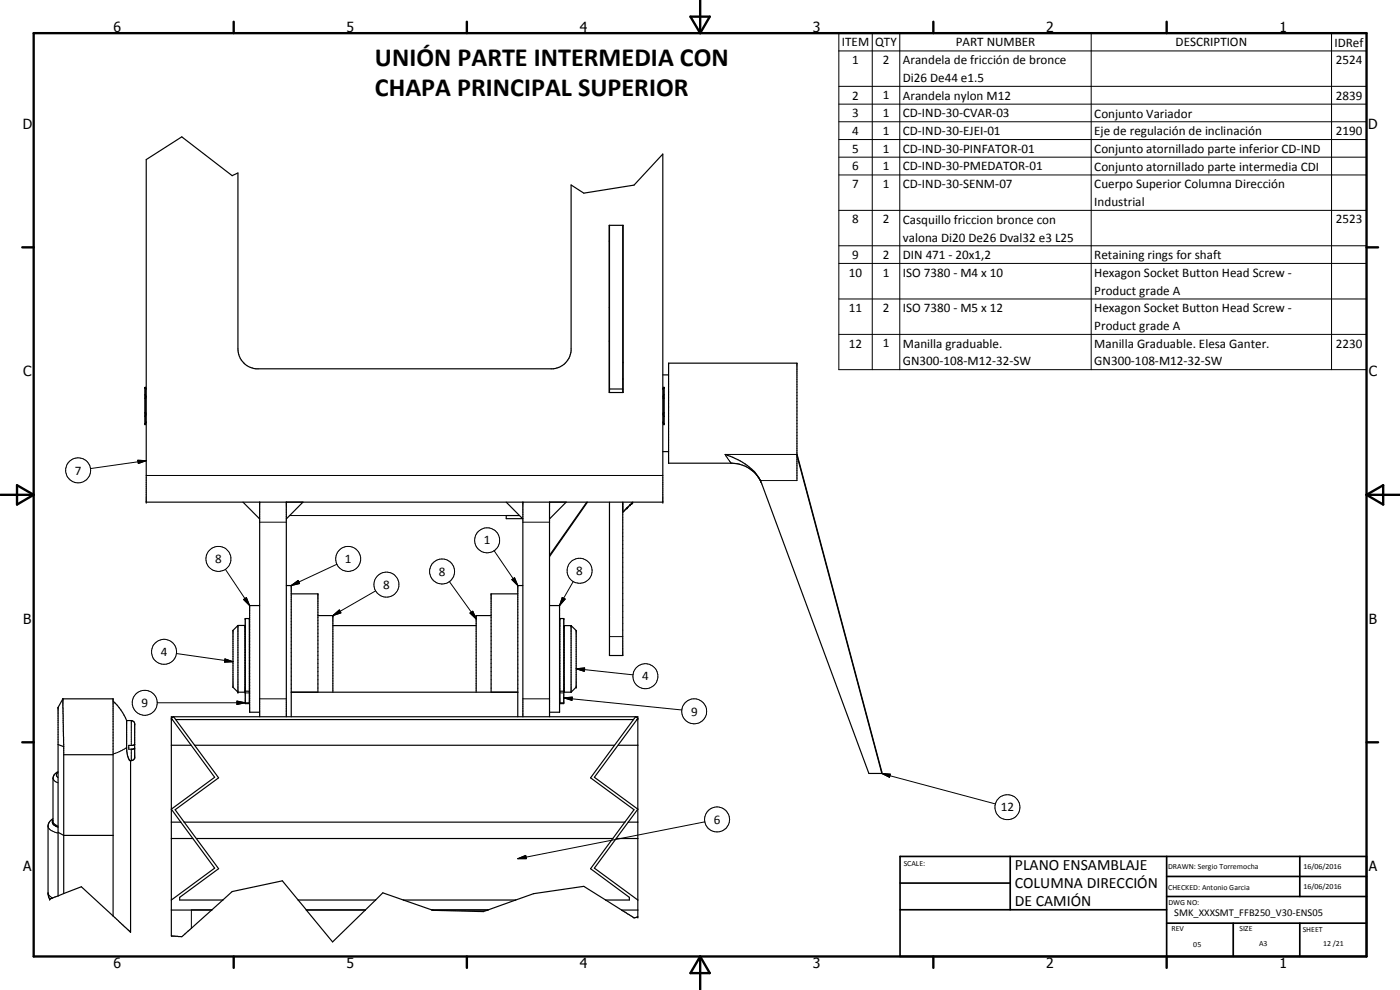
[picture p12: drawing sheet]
<svg xmlns="http://www.w3.org/2000/svg" width="420mm" height="297mm" viewBox="0 0 420 297" stroke-linecap="round" stroke-linejoin="round" font-family="sans-serif">
<g fill="none" stroke="#000" stroke-width=".35">
<path d="M43.9 47.9l10.7-6.8 15.1 11.6 1.7-.8v52.8a6.1 6.1 0 0 0 5.4 6h89.2a6 6 0 0 0 5.4-5.4v-49.8l3.8 2.5 15.1-2.5 8.6-9.3v104.5h-155zM182.8 67.6h4.2v50.2h-4.2zM182.8 72.3h.1M182.9 67.6v50.2M186.9 67.6v50.2M182.8 92.3h.1M43.5 118.4h.1M43.5 119.5h.1M43.6 116.2v2.2M43.6 119.5v4.4M43.6 118.4v.2M43.6 119.3v.2"/>
<path d="M43.6 118.6v.7M43.6 119.3l.3 .1M43.6 118.6l.3 .4M43.9 116.7l-.4-.5v10.9l.4-.4M182.8 102.4h.1M182.9 116.7h4M186.9 108.7l.1 .1M186.9 113.7h.1M198.9 112.5h1.7M199.2 116.2v10.9M199.2 118.6v.7M199.2 119.3v.2"/>
<path d="M199.2 116.2l-.3 .5M199.2 118.6l-.3 .4M199.2 119.3l-.3 .1M199.2 118.4h.1M199.2 116.2v2.2M199.2 119.5v4.4M199.2 119.5h.1M199.2 118.4v.2M43.5 124.9h.1M43.5 123.9h.1M43.6 124.9v2.2M43.6 123.9v.2"/>
<path d="M43.6 124.1v.7M43.6 124.8v.1M43.9 124.4l-.3 .4M43.9 124l-.3 .1M198.9 135.5h1.7M198.9 124l.3 .1M198.9 124.4l.3 .4M198.9 126.7l.3 .4M199.2 124.1v.7M199.2 124.8v.1M199.2 124.9v2.2M199.2 124.9h.1"/>
<path d="M199.2 123.9h.1M199.2 123.9v.2M217.6 136.4a18.2 18.2 0 0 1 10.2 7M239.2 136.7l25.5 95.4M239.2 136.2l25.5 95.9M72.9 150.7l5 5M77.9 150.7v64.4M85.9 150.7v64.4M90.9 150.7l-5 5M151.9 150.7l5 5M155.9 154.7h-4v.9h4.9M156.9 150.7v64.4"/>
<path d="M164.9 150.7v64.4M169.9 150.7l-5 5M176.1 150.7l-11.2 15.9M176.3 150.7l-11.4 16.3M182.9 150.7v46h4v-43l3-3M186.9 150.7v2.9M227.8 143.4l.8 1.8 32.2 86.9h3.9M227.8 143.5a9.9 9.9 0 0 0-8-4.5h-19.2v-30h38.6v35.2M227.8 143.5l.4 .8M228.2 144.3l.1 .1M228.2 144.3h.1M85.9 175.7h1.5v39.4"/>
<path d="M87.4 178.2h8v29.5M155.4 178.2h-8v29.5M156.9 175.7h-1.5v39.4M71.4 187.7h2.1v20h-2.1M71.4 187.7v20M71.4 187.7l-1.5 1.4v17.1l1.5 1.5M73.5 188.2h.1M73.6 185.6h1.2v25.5h-1.2zM74.8 187.7h.1M77.9 181.7h-3v32h3M95.4 184.7h4.5v23M99.9 187.7h43"/>
<path d="M147.4 184.7h-4.5v23M164.9 181.7h3v32h-3M167.9 187.7h.1M168 185.6h1.2v25.5h-1.2zM169.2 188.2h.1M171.4 187.7h-2.1v20h2.1M171.4 187.7v20M171.4 187.7l1.5 1.5v17l-1.5 1.5M18.9 209.7h15v65.1M18.9 209.7l-1.5 2.6v56.5M18.9 209.7l.2 13.7v44.7M33.9 210.4l2.4 2.6 1.7 3.2"/>
<path d="M38 216.2h1.7l.7 .8v10.5a1.01 1.01 0 0 1-1.2 .8 1.01 1.01 0 0 1-.8-1.2l-.4-2.4zM51.4 215.9h.3M51.7 215.9l-.3-.4 .7-.4 .6 .8M51.7 215.9l12.7 17.3-13 9.6 2.9 3.9M52.7 215.9h137.4M52.7 215.9l12.9 17.5-13 9.6 2.7 3.7M73.5 207.2h.1M73.6 207.4h1.2M74.8 207.7h.1M87.4 207.7h68M167.9 207.7h.1M168 207.4h1.2"/>
<path d="M169.2 207.2h.1M190.1 215.9l.6-.8 .7 .4-.2 .4M190.1 215.9l-12.9 17.5 13.1 9.6-2.8 3.7M191.2 215.9h.2M191.2 215.9l-12.8 17.3 13 9.6-2.9 3.9M17.4 223.4l1.7 .6M17.4 231.6l-1.2 .9-.3 1v13M19.1 226.4h14.8M39.2 228.2v51.5l-14.8-13.6-5.3 2M40.4 223.4l-.6 .2h-1.2v1.2h1.2l.6-.3M51.4 223.6h6M58.4 223.6h126"/>
<path d="M185.5 223.6h5.9M15.9 245.7a2.71 2.71 0 0 0-1.5 2v20.7l.5 1.4 2.5-1M17.4 249.7l1.7 1h14.8M51.4 251.6h6.5M51.4 246.7h2.9M54.3 246.7l10.1 13.8-13 9.5M55.3 246.7l10.3 13.9-11.7 8.6v.8h13M55.3 246.7h132.2M58.9 251.6h125M184.9 251.6h6.5M187.5 246.7l-10.3 13.9 11.7 8.6v.8h-7.1M188.5 246.7h2.9"/>
<path d="M188.5 246.7l-10.1 13.8 13 9.5M19.1 268.1l-1.7 .7M63.6 273l-9 8.1-3.2-.3v-65.7h140l-.1 60.1a1.77 1.77 0 0 1-2-.5l-2.7-1.7M63.6 273h-12.2M66.9 270l2.8-2.5 15-3.2 4.8 5.7M66.9 270l-3.4 3M89.5 270l2.5 3M89.5 270h23.2M91.9 273h17.8l-9.9 9.6zM112.7 270l2.2-2.1 14.8 5.1M112.7 270l-3.1 3M121.1 270h33.7"/>
<path d="M129.5 273h17l-1.4 .5zM154.8 270l5.3-1.9 15.1-2.2 11.4 7.1M154.8 270l-8.4 3M186.6 273h4.8"/>
</g>
<g fill="#000">
<circle cx="43.5" cy="116.2" r=".18"/>
<circle cx="43.6" cy="116.2" r=".18"/>
<circle cx="199.2" cy="116.2" r=".18"/>
<circle cx="199.3" cy="116.2" r=".18"/>
<circle cx="43.5" cy="127.1" r=".18"/>
<circle cx="43.6" cy="127.1" r=".18"/>
<circle cx="199.2" cy="127.1" r=".18"/>
<circle cx="199.3" cy="127.1" r=".18"/>
<circle cx="43.9" cy="150.7" r=".18"/>
<circle cx="188.3" cy="152.3" r=".18"/>
<circle cx="189.2" cy="151.4" r=".18"/>
<circle cx="189.6" cy="151" r=".18"/>
<circle cx="189.7" cy="150.9" r=".18"/>
<circle cx="189.9" cy="150.7" r=".18"/>
<circle cx="198.9" cy="150.7" r=".18"/>
<circle cx="228.3" cy="144.4" r=".18"/>
<circle cx="73.6" cy="185.6" r=".18"/>
<circle cx="74.8" cy="185.6" r=".18"/>
<circle cx="99.9" cy="184.7" r=".18"/>
<circle cx="142.9" cy="184.7" r=".18"/>
<circle cx="168" cy="185.6" r=".18"/>
<circle cx="169.2" cy="185.6" r=".18"/>
<circle cx="169.3" cy="187.7" r=".18"/>
<circle cx="171.4" cy="187.7" r=".18"/>
<circle cx="17.4" cy="212.3" r=".18"/>
<circle cx="18.9" cy="209.7" r=".18"/>
<circle cx="40.4" cy="217.2" r=".18"/>
<circle cx="71.4" cy="207.7" r=".18"/>
<circle cx="73.5" cy="207.7" r=".18"/>
<circle cx="172.9" cy="206.2" r=".18"/>
<circle cx="40.4" cy="227.2" r=".18"/>
<circle cx="14.9" cy="269.8" r=".18"/>
<circle cx="191.4" cy="275.1" r=".18"/>
</g>
<g fill="none" stroke="#000" stroke-width=".3">
<path d="M251.7 9.9h158.4v101h-158.4zM251.7 15.3h158.4M261.8 9.9v101M270 9.9v101M327.5 9.9v101M399.6 9.9v101M251.7 25.9h158.4M251.7 31.2h158.4M251.7 36.5h158.4M251.7 41.9h158.4M251.7 47.2h158.4M251.7 52.5h158.4"/>
<path d="M251.7 63.1h158.4M251.7 73.7h158.4M251.7 79h158.4M251.7 89.7h158.4M251.7 100.3h158.4M41.3 138.1l2.6 .1-2.4 .9zM43.9 138.2l-16.7 2.4M239.2 136.4h-21.6l1.8 2.6M43.9 142.7h155M77.9 156.7h8M86.9 154.7h65M156.9 156.7h8"/>
<path d="M228.2 144.2h11M67.6 170.8l7.3 10.9M73.1 179.9l.8-.6 1 2.4zM87.4 175.7l2.1-1.5 .4 .9zM101.1 169.3l-13.7 6.4M112.7 177.3l-12.8 7.4M134.9 174.5l8 11.2M148.3 165.2l7.1 10.5M153.6 173.9l.8-.5 1 2.3zM168.7 179.3l.9 .4-1.7 2zM172 174.5l-4.1 7.2M52.9 196.1l17 2.4"/>
<path d="M67.5 197.7l2.4 .8-2.5 .2zM99.9 184.7l1.9-1.7 .5 .9zM141 183.9l.9-.5 1 2.3zM182.9 191h4M39.4 216.2v7.4M47.2 210.9h27.6M71.1 210.4l2.5 .5-2.5 .5zM73.6 207.9h1.2M77.9 209.7h8M156.9 209.7h8M168 207.9h1.2M168 210.9h1.2"/>
<path d="M169.2 209.4l2.5-.2v.9zM169.2 209.4l35.4 3.6M172.9 200.7l2.6-.3-.2 1zM172.9 200.7l17.1 1.8M15.9 233.5l.4 .7 1.1 .7M17.4 231.8l-.5 .7 .1 .3 .4 .5M38 224.2l-2.2 1.4-1.9 .6M39.4 224.8v3.4M264.7 232.1l2.5 .2-.3 .9zM264.7 232.1l34 9.1M14.4 247.9a2.87 2.87 0 0 0 2.5 2l.5 .1M15.7 246.7l.1 .2"/>
<path d="M15.7 246.9l.2 .4M15.8 246.3l-.1 .4M15.8 246.9l.6 .8M15.9 246.5l.4 .7 1.1 .7M15.9 246.1l-.1 .2M16.2 247.5l.2 .2M16.4 247.7l1 .5M155.4 257.6l2.4-.9 .2 .9zM211.5 246.6l-56.1 11M14.4 267.9l.3 .7 1.1 .9M57.4 273v5.5"/>
<circle cx="23.4" cy="141.1" r="3.8"/>
<circle cx="65.6" cy="167.7" r="3.8"/>
<circle cx="104.5" cy="167.7" r="3.8"/>
<circle cx="116" cy="175.4" r="3.8"/>
<circle cx="132.7" cy="171.5" r="3.8"/>
<circle cx="146.2" cy="162.1" r="3.8"/>
<circle cx="173.9" cy="171.3" r="3.8"/>
<circle cx="49.2" cy="195.6" r="3.7"/>
<circle cx="43.4" cy="210.9" r="3.7"/>
<circle cx="193.7" cy="202.9" r="3.8"/>
<circle cx="208.3" cy="213.4" r="3.7"/>
<circle cx="215.2" cy="245.9" r="3.7"/>
<circle cx="302.3" cy="242.2" r="3.8"/>
</g>
<g fill="none" stroke="#000" stroke-width=".71">
<path d="M10.1 9.9h400v277.1h-400zM70.1 6.5v3.4M140.1 6.5v3.4M207.2 5h5.8l-2.9 4.9zM210.1 0v9.9M280.1 6.5v3.4M350.1 6.5v3.4M6.7 74.2h3.4M410.1 74.2h3.5M.1 148.5h10M5.1 145.6l5 2.9-5 2.9zM410.1 148.5h10"/>
<path d="M410.1 148.5l5-2.9v5.8zM6.7 222.7h3.4M410.1 222.7h3.5M70.1 287v3.4M140.1 287v3.4M210.1 287v10M210.1 287l2.9 5h-5.8zM280.1 287v3.4M350.1 287v3.4"/>
</g>
<path d="M270.1 257h140v30h-140zM303.2 257v16M350.1 257v30M390.1 257v12M270.1 265h33.1M270.1 273h80M350.1 277h60M350.1 269h60M350.1 263h60M370.1 277v10M390.1 277v10" fill="none" stroke="#000" stroke-width=".51"/>
<g fill="#000">
<path d="M41.3 138.1l2.6 .1-2.4 .9zM73.1 179.9l.8-.6 1 2.4zM87.4 175.7l2.1-1.5 .4 .9zM153.6 173.9l.8-.5 1 2.3zM168.7 179.3l.9 .4-1.7 2zM67.5 197.7l2.4 .8-2.5 .2zM99.9 184.7l1.9-1.7 .5 .9zM141 183.9l.9-.5 1 2.3zM71.1 210.4l2.5 .5-2.5 .5zM169.2 209.4l2.5-.2v.9zM172.9 200.7l2.6-.3-.2 1zM264.7 232.1l2.5 .2-.3 .9z"/>
<path d="M155.4 257.6l2.4-.9 .2 .9z"/>
</g>
<g font-size="7.9">
<text x="112.5" y="19.7">UNIÓN PARTE INTERMEDIA CON</text>
<text x="112.5" y="28.7">CHAPA PRINCIPAL SUPERIOR</text>
</g>
<g font-size="4.7">
<text x="304.6" y="261.1">PLANO ENSAMBLAJE</text>
<text x="304.6" y="266.5">COLUMNA DIRECCIÓN</text>
<text x="304.6" y="271.9">DE CAMIÓN</text>
</g>
<g font-size="4.2">
<text x="34" y="9.6">6</text>
<text x="104" y="9.6">5</text>
<text x="174" y="9.6">4</text>
<text x="244" y="9.6">3</text>
<text x="314" y="9.6">2</text>
<text x="384" y="9.6">1</text>
<text x="6.8" y="38.7">D</text>
<text x="410.6" y="38.7">D</text>
<text x="7" y="112.9">C</text>
<text x="410.8" y="112.9">C</text>
<text x="7" y="187.1">B</text>
<text x="410.8" y="187.1">B</text>
<text x="7" y="261.4">A</text>
<text x="410.8" y="261.4">A</text>
<text x="34" y="290.4">6</text>
<text x="104" y="290.4">5</text>
<text x="174" y="290.4">4</text>
<text x="244" y="290.4">3</text>
<text x="314" y="290.4">2</text>
<text x="384" y="290.4">1</text>
</g>
<g font-size="3.9">
<text x="252.7" y="13.9">ITEM</text>
<text x="262.7" y="13.9">QTY</text>
<text x="286.8" y="13.9">PART NUMBER</text>
<text x="352.8" y="13.9">DESCRIPTION</text>
<text x="400.5" y="14">IDRef</text>
<text x="255.8" y="19.2">1</text>
<text x="264.9" y="19.2">2</text>
<text x="271" y="19.3">Arandela de fricción de bronce</text>
<text x="400.9" y="19.2">2524</text>
<text x="255.8" y="29.9">2</text>
<text x="264.9" y="29.8">1</text>
<text x="271" y="24.6">Di26 De44 e1.5</text>
<text x="271" y="29.9">Arandela nylon M12</text>
<text x="400.9" y="29.9">2839</text>
<text x="255.8" y="35.2">3</text>
<text x="264.9" y="35.2">1</text>
<text x="271" y="35.2">CD-IND-30-CVAR-03</text>
<text x="328.4" y="35.3">Conjunto Variador</text>
<text x="255.8" y="40.5">4</text>
<text x="264.9" y="40.5">1</text>
<text x="271" y="40.5">CD-IND-30-EJEI-01</text>
<text x="328.4" y="40.6">Eje de regulación de inclinación</text>
<text x="400.9" y="40.5">2190</text>
<text x="255.8" y="45.8">5</text>
<text x="264.9" y="45.8">1</text>
<text x="271" y="45.8">CD-IND-30-PINFATOR-01</text>
<text x="328.4" y="45.9">Conjunto atornillado parte inferior CD-IND</text>
<text x="255.8" y="51.1">6</text>
<text x="264.9" y="51.1">1</text>
<text x="271" y="51.1">CD-IND-30-PMEDATOR-01</text>
<text x="328.4" y="51.2">Conjunto atornillado parte intermedia CDI</text>
<text x="255.8" y="56.4">7</text>
<text x="264.9" y="56.4">1</text>
<text x="271" y="56.4">CD-IND-30-SENM-07</text>
<text x="328.4" y="56.5">Cuerpo Superior Columna Dirección</text>
<text x="328.4" y="61.8">Industrial</text>
<text x="255.8" y="67.1">8</text>
<text x="264.9" y="67.1">2</text>
<text x="271" y="67.1">Casquillo friccion bronce con</text>
<text x="400.9" y="67.1">2523</text>
<text x="255.8" y="77.7">9</text>
<text x="264.9" y="77.7">2</text>
<text x="271" y="77.7">DIN 471 - 20x1,2</text>
<text x="271" y="72.5">valona Di20 De26 Dval32 e3 L25</text>
<text x="328.4" y="77.8">Retaining rings for shaft</text>
<text x="254.8" y="83">10</text>
<text x="264.9" y="83">1</text>
<text x="271" y="83">ISO 7380 - M4 x 10</text>
<text x="328.4" y="83.1">Hexagon Socket Button Head Screw -</text>
<text x="328.4" y="88.4">Product grade A</text>
<text x="254.8" y="93.6">11</text>
<text x="264.9" y="93.6">2</text>
<text x="271" y="93.6">ISO 7380 - M5 x 12</text>
<text x="328.4" y="93.7">Hexagon Socket Button Head Screw -</text>
<text x="328.4" y="99">Product grade A</text>
<text x="254.8" y="104.3">12</text>
<text x="264.9" y="104.2">1</text>
<text x="271" y="104.4">Manilla graduable.</text>
<text x="328.4" y="104.4">Manilla Graduable. Elesa Ganter.</text>
<text x="400.9" y="104.3">2230</text>
<text x="271" y="109.6">GN300-108-M12-32-SW</text>
<text x="328.4" y="109.6">GN300-108-M12-32-SW</text>
<text x="22.5" y="142.4">7</text>
<text x="145.2" y="163.4">1</text>
<text x="64.6" y="169">8</text>
<text x="103.5" y="169">1</text>
<text x="131.7" y="172.7">8</text>
<text x="173" y="172.5">8</text>
<text x="115" y="176.7">8</text>
<text x="48.2" y="196.8">4</text>
<text x="192.7" y="204.2">4</text>
<text x="42.5" y="212.1">9</text>
<text x="207.4" y="214.7">9</text>
<text x="300.3" y="243.5">12</text>
<text x="214.2" y="247.1">6</text>
</g>
<text font-size="3.1" x="352.4" y="275">SMK_XXXSMT_FFB250_V30-ENS05</text>
<g font-size="2.4">
<text x="271.2" y="259.7">SCALE:</text>
<text x="350.6" y="260.8">DRAWN: Sergio Torremocha</text>
<text x="391.2" y="260.6">16/06/2016</text>
<text x="350.6" y="267">CHECKED: Antonio Garcia</text>
<text x="391.2" y="266.7">16/06/2016</text>
<text x="350.6" y="271.4">DWG NO:</text>
<text x="351.6" y="279.3">REV</text>
<text x="372" y="279.4">SIZE</text>
<text x="391" y="279.6">SHEET</text>
<text x="358.1" y="284.1">05</text>
<text x="377.9" y="283.8">A3</text>
<text x="397.1" y="283.8">12 /21</text>
</g>
</svg>
